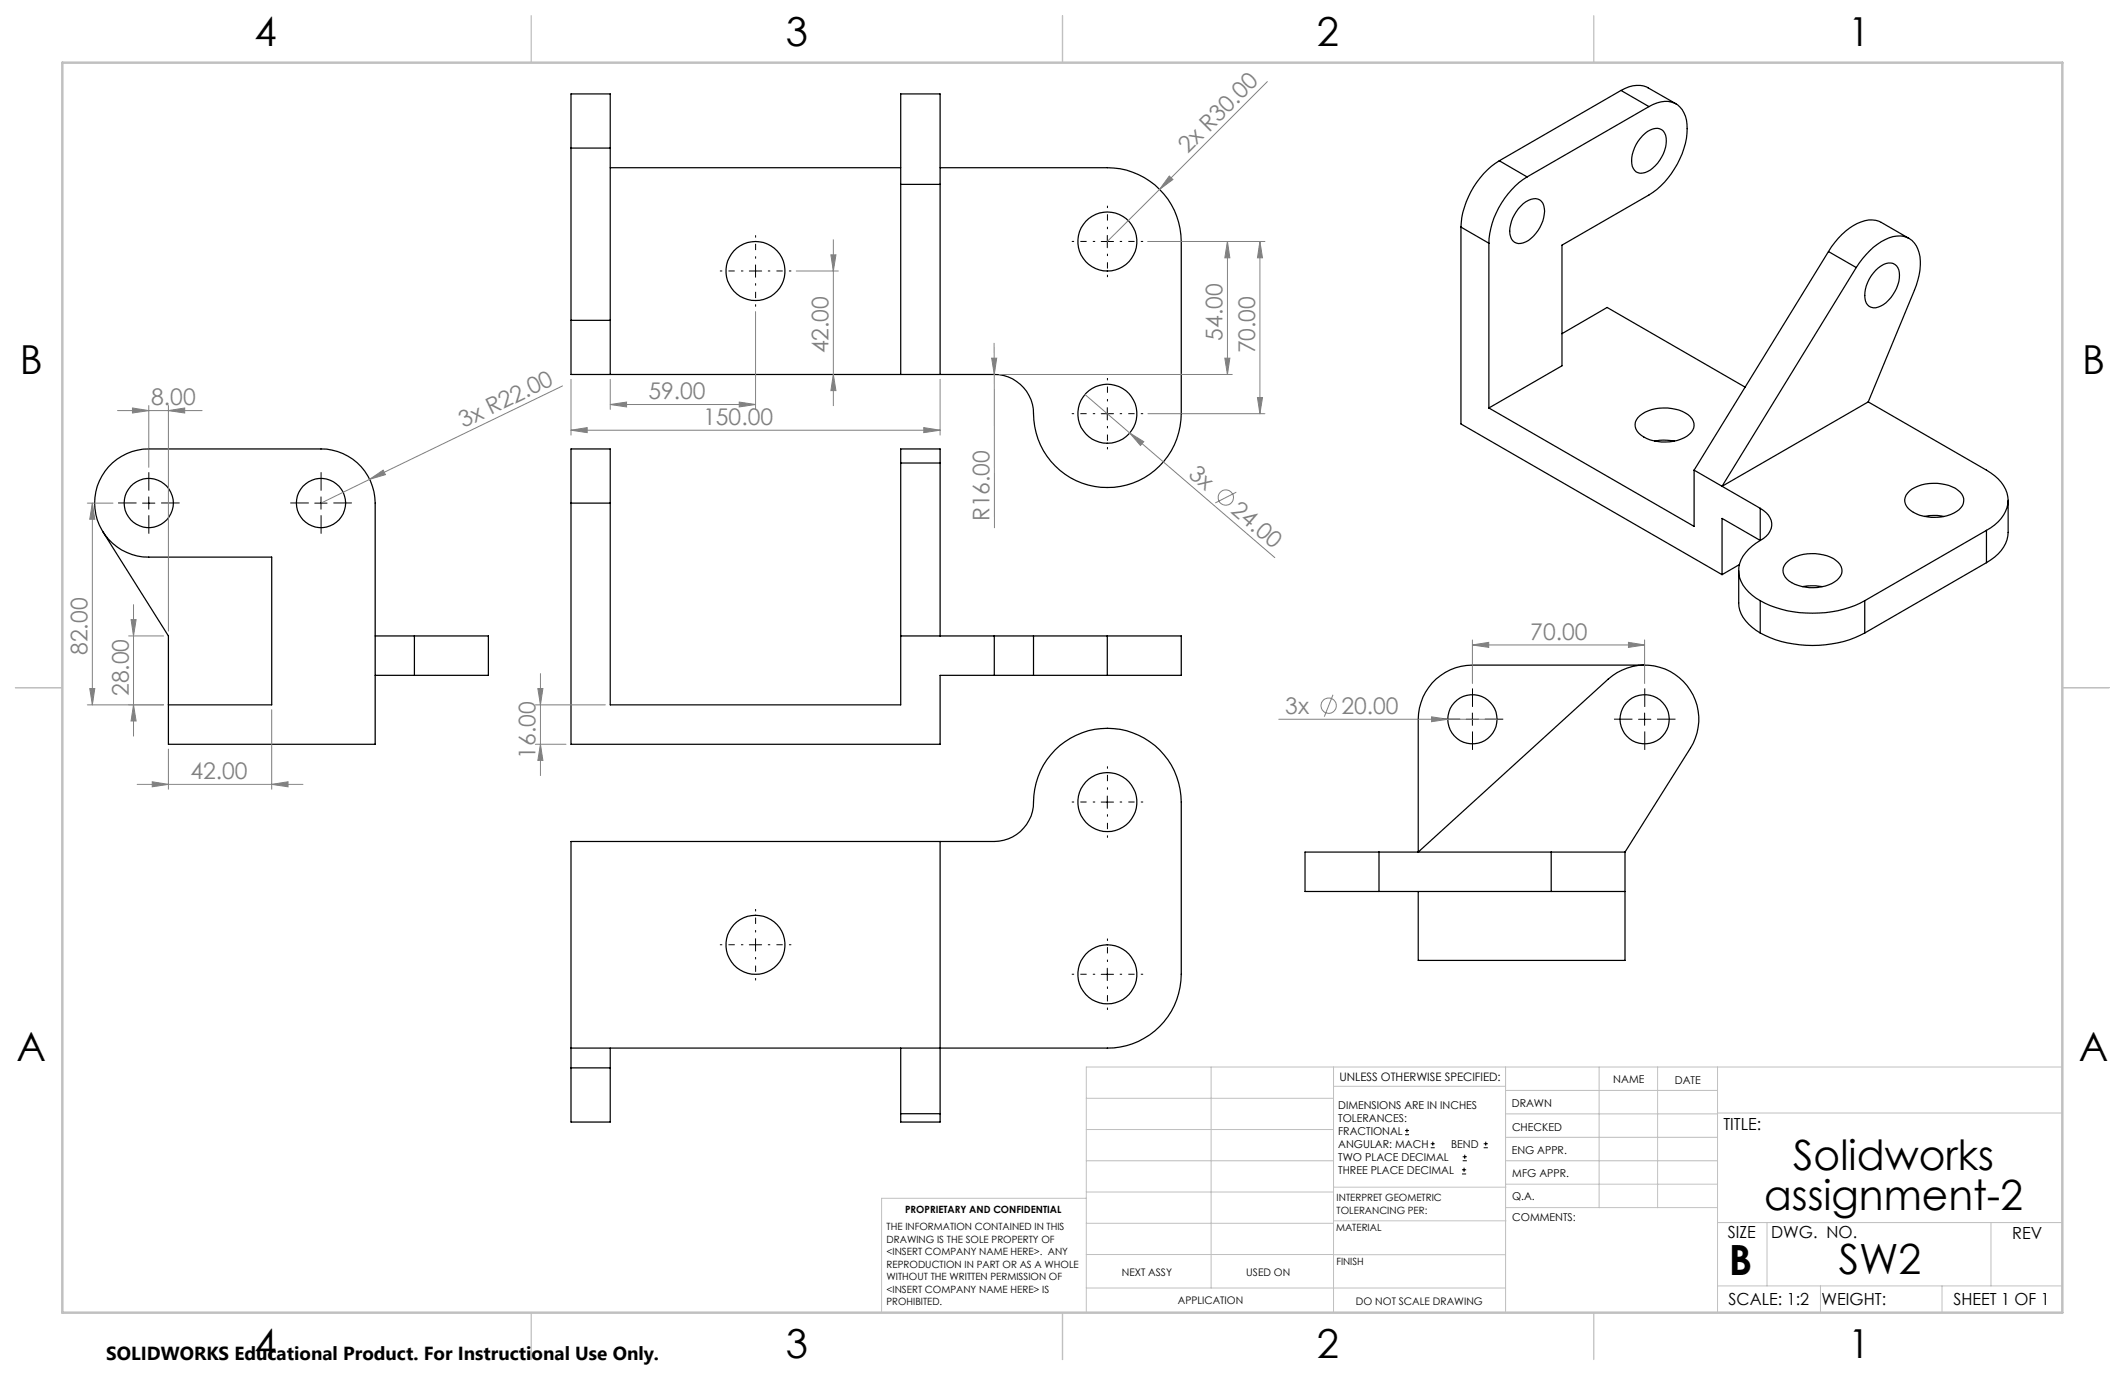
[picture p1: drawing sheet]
<svg xmlns="http://www.w3.org/2000/svg" width="432mm" height="279mm" viewBox="0 0 432 279" stroke-linecap="round" stroke-linejoin="round" font-family="sans-serif">
<g fill="none" stroke="#000" stroke-width=".25">
<path d="M329.4 18.4a5.6 5.6 0 0 1 5.5-.5l5.7 3.2M329.4 18.4l5.7 3.3M329.4 18.4l-24.7 14.3M116 30.1v-11h8v11M116 30.1v35M116 30.1h8M124 30.1v35M124 34.1h59M183 37.5v-18.4h8v18.4M183 37.5v38.6M183 37.5h8M191 34.1h34a15.1 15.1 0 0 1 15 15v35a15 15 0 0 1-15.5 15 15 15 0 0 1-14.5-16 8 8 0 0 0-8-7h-86v-11"/>
<path d="M191 37.5v38.6M304.7 32.7a17.2 17.2 0 0 0-7.8 13.4M304.7 32.7l5.6 3.2M310.3 35.9a17.2 17.2 0 0 0-7.8 13.5M333.8 27.6a3.3 3.3 0 0 1 3.8-1.2 3.6 3.6 0 0 1 .6 4.2 6.7 6.7 0 0 1-4.4 4.6 2.08 2.08 0 0 1-2.3-2.5 7.8 7.8 0 0 1 2.3-5.1zM335.1 21.7a5.1 5.1 0 0 1 6.2 0 6.4 6.4 0 0 1 1.5 5.4 17.5 17.5 0 0 1-7.7 12.5l-17.7 10.2v24.5l-14.9 8.6M335.1 21.7l-24.8 14.2M296.9 46.1v40l53 30.7M296.9 46.1l5.6 3.3M302.5 49.4v33.5M309 41.9a3.3 3.3 0 0 1 3.9-1.3 3.8 3.8 0 0 1 .6 4.3 6.7 6.7 0 0 1-4.5 4.6 2.08 2.08 0 0 1-2.2-2.5 7.6 7.6 0 0 1 2.2-5.1zM371.5 51.1l5.7 3.3"/>
<path d="M371.5 51.1l-27.3 44.4M377.2 54.4a13.5 13.5 0 0 1 7.4-6.3 4.2 4.2 0 0 1 5.4 3.3 12.2 12.2 0 0 1-1 7.6l-9.4 22.7M377.2 54.4l-27.3 44.4 29.7-17.1M381.1 54.9l.5-.4a2.67 2.67 0 0 1 3.8-.5 4.6 4.6 0 0 1 0 4.6 6.8 6.8 0 0 1-4.3 3.9 2.08 2.08 0 0 1-2.2-2.5 7.8 7.8 0 0 1 2.2-5.1zM387.9 48.5l-5.6-3.3a5.5 5.5 0 0 0-5.7 .6 15.1 15.1 0 0 0-5.1 5.3M116 65.1h8M124 65.1v11M317.4 67.8l9.2-5.3 28 16.2M183 94.1v-2.9h8v2.9M183 94.1v49.1h-59v-41M183 94.1h8M191 94.1v35.1"/>
<path d="M302.5 82.9l41.7 24.1v-11.5M333.2 84.5a8.7 8.7 0 0 1 10.3 .2 2.4 2.4 0 0 1-.7 4 8.8 8.8 0 0 1-9.8-.6 2.28 2.28 0 0 1 .2-3.6zM336.2 89.6l1.8-.2 2.3 .2M344.2 95.5l13.5 7.8M379.6 81.7l24 13.8a7.7 7.7 0 0 1 4.5 6.2 7.3 7.3 0 0 1-4.5 6.1M388 99.8a8.9 8.9 0 0 1 9.8-.2 2.45 2.45 0 0 1-.2 4.3 8.8 8.8 0 0 1-9.8-.5 2.28 2.28 0 0 1 .2-3.6zM20.9 108.1l13.3 21.1v22h42v-49a11 11 0 0 0-11-11h-35a11 11 0 0 0-11 11 11 11 0 0 0 11 11h25v30h-21M116 102.2v-11h8v11M116 102.2v49h75v-14h11M116 102.2h8M353.3 116v6.5a6.9 6.9 0 0 0 3.5 5.6l.9 .5M353.4 114.7l-3.5 2.1"/>
<path d="M357.7 109.8a8.2 8.2 0 0 0-4.4 5.4 6.3 6.3 0 0 0 2.7 5.7l1.7 1.2M357.7 103.3a3.5 3.5 0 0 1 2 4.7 4.5 4.5 0 0 1-2 1.8M357.7 103.3v6.5M357.7 109.8l-7.8-4.5v11.5M363.3 114.1a8.9 8.9 0 0 1 9.8-.2 2.42 2.42 0 0 1 1.2 2.2 2.42 2.42 0 0 1-1.5 2.1 8.7 8.7 0 0 1-9.7-.5 2.28 2.28 0 0 1 .2-3.6zM366.3 119.2l1.8-.2 2.2 .2M391.1 105l1.8-.3 2.1 .3M403.6 107.8l-24.7 14.3M403.6 107.8v6.5M403.6 114.3l-24.7 14.3M408.1 101.7v6.5a7.4 7.4 0 0 1-4.5 6.1M76.2 137.2h8"/>
<path d="M76.2 129.2h8M84.2 129.2h15v8h-15M84.2 129.2v8M183 129.2h19M202 129.2h8M202 137.2h8M202 129.2v8M210 129.2h15M210 137.2h15M210 129.2v8M225 129.2h15v8h-15M225 129.2v8"/>
<path d="M334.2 135.1h-35a11 11 0 0 0-11 11.1v26.9l38.6-35.1a11 11 0 0 1 14.4-.3 11 11 0 0 1 2.3 14.3l-13.3 21.1M357.7 122.1a23.5 23.5 0 0 0 21.2 0M357.7 128.6a23.5 23.5 0 0 0 21.2 0M357.7 122.1v6.5M378.9 122.1v6.5M191 171v55.3M280.2 173.1h-15v8.1h15M280.2 173.1v8.1M280.2 173.1h35M315.2 173.1h15M315.2 173.1v8.1M330.2 173.1v22.1h-42v-14"/>
<path d="M280.2 181.2h35M315.2 181.2h15M116 213h109a15 15 0 0 0 15-15v-35a15 15 0 0 0-15.5-15 15 15 0 0 0-14.5 15.9 8 8 0 0 1-8 7.1h-86v46M116 217v11h8v-11M116 217h8M124 213v4M183 213v13.3M183 226.3v1.7h8v-1.7M183 226.3h8"/>
<circle cx="153.5" cy="55.1" r="6"/>
<circle cx="225" cy="49.1" r="6"/>
<circle cx="225" cy="84.1" r="6"/>
<circle cx="30.2" cy="102.2" r="5"/>
<circle cx="65.2" cy="102.2" r="5"/>
<circle cx="299.2" cy="146.2" r="5"/>
<circle cx="334.2" cy="146.2" r="5"/>
<circle cx="225" cy="163" r="6"/>
<circle cx="153.5" cy="192" r="6"/>
<circle cx="225" cy="198" r="6"/>
</g>
<g fill="none" stroke="#808080" stroke-width=".2">
<path d="M257.5 16.6l-32.5 32.5M237.6 35.8l.7 .7-2.7 2zM161.8 55.1h8.6M168.8 51.8h1.1l-.6 3.3zM169.3 48.7v33.7M233.3 49.1h23.7M249.4 49.1l.5 3.3h-1zM249.4 49.1v27M256 49.1l.5 3.3h-1zM256 49.1v35M114.3 78.4l-39.2 19M116 77.1v11.3"/>
<path d="M124 77.1v6.1M153.5 63.3v19.9M169.3 76.1l.6 3.3h-1.1zM191 77.1v11.3M201.5 72.8h1l-.5 3.3zM202 69.7v6.4M202 76.1l.1 31.1M203 76.1h47.4M248.9 72.8h1l-.5 3.3zM23.9 83.4h17.2M26.9 82.9l3.3 .5-3.3 .5zM30.2 82.4v12.6"/>
<path d="M34.2 83.4l3.3-.5v1zM34.2 82.4v45.8M75.1 97.4l2.8-1.9 .4 .9zM75.1 97.4l-9.9 4.8M116 87.4l3.3-.5v1zM116 87.4h75M124 82.2l3.3-.5v1zM124 82.2h29.5M150.2 81.7l3.3 .5-3.3 .5zM187.7 86.9l3.3 .5-3.3 .5zM220.5 80.2l9.1 7.8M229.6 88l2.8 1.7-.7 .8z"/>
<path d="M229.6 88l29.4 25.3M233.3 84.1h23.7M255.5 80.8h1l-.5 3.3zM17.7 102.2h5.3M18.8 102.2l.5 3.3h-1.1zM18.8 102.2v41M251.2 100l-4.3 2.2M18.2 139.9h1.1l-.5 3.3zM26.1 129.2h7.1M26.6 125.9h1.1l-.6 3.3zM27.1 122.9v26.7M109.3 139.9h1l-.5 3.3z"/>
<path d="M109.8 136.9v20.7M299.2 131.1l3.3-.6v1.1zM299.2 130v8.9M299.2 131.1h35M330.9 130.5l3.3 .6-3.3 .5zM334.2 130v8.9M17.7 143.2h15.5M27.1 143.2l.6 3.3h-1.1zM27.9 159.4h33.7M30.9 158.9l3.3 .5-3.3 .5zM34.2 152.2v8.2M55.2 159.4l3.3-.5v1z"/>
<path d="M55.2 144.2v16.2M108.8 143.2h14.2M108.8 151.2h6.2M109.8 151.2l.5 3.3h-1zM259.9 146.2h44.3M270.9 141.2l-1.8 4.4M290.9 145.7l3.3 .5-3.3 .4z"/>
<circle cx="249.1" cy="101.1" r="1.56"/>
<circle cx="270" cy="143.4" r="1.55"/>
</g>
<g fill="none" stroke="#000" stroke-width=".2">
<path d="M152.3 55.1h2.5M153.5 53.8v2.5M223.8 49.1h2.5M225 47.8v2.5M223.8 84.1h2.5M225 82.8v2.5M29 102.2h2.5M30.2 101v2.5M64 102.2h2.5M65.2 101v2.5M298 146.2h2.5M299.2 144.9v2.5"/>
<path d="M333 146.2h2.5M334.2 144.9v2.5M223.8 163h2.5M225 161.7v2.6M152.3 192h2.5M153.5 190.7v2.6M223.8 198h2.5M225 196.7v2.5M285.5 230.6h.8M285.5 229.7h.8M285.9 229.3v.9M290.7 233.2h.8"/>
<path d="M290.7 232.4h.8M291.1 232v.8M297.1 238.5h.8M297.1 237.7h.8M297.2 235.9h.9M297.2 235.1h.9M297.5 237.3v.8M297.6 234.6v.9M301.5 233.2h.8M301.5 232.4h.8M301.9 232v.8"/>
</g>
<g fill="none" stroke="#000" stroke-width=".2" stroke-dasharray="15.2 1.3 1.3 1.3" stroke-linecap="butt">
<path d="M30.2 99.7v-3.7M65.2 99.7v-3.7M27.7 102.2h-3.7M30.2 104.7v3.8M32.7 102.2h3.8M62.7 102.2h-3.7M65.2 104.7v3.8M67.7 102.2h3.8M296.7 146.1h-3.7M299.2 143.6v-3.7M299.2 148.6v3.8M301.7 146.1h3.8"/>
<path d="M331.7 146.1h-3.7M334.2 143.6v-3.7M334.2 148.6v3.8M336.7 146.1h3.8"/>
</g>
<g fill="none" stroke="#000" stroke-width=".2" stroke-dasharray="15.2 1.3 1.3 1.3" stroke-dashoffset="14.8" stroke-linecap="butt">
<path d="M151 55.1h-4.7M153.5 52.6v-4.8M153.5 57.6v4.7M156 55.1h4.8M222.5 49.1h-4.7M225 46.6v-4.8M225 51.6v4.7M227.5 49.1h4.8M222.5 84.1h-4.7M225 81.6v-4.8M225 86.6v4.7M227.5 84.1h4.8"/>
<path d="M222.5 163h-4.7M225 160.5v-4.8M225 165.5v4.7M227.5 163h4.8M151 192h-4.7M153.5 189.5v-4.8M153.5 194.5v4.7M156 192h4.8M222.5 198h-4.7M225 195.5v-4.8M227.5 198h4.8M225 200.5v4.7"/>
</g>
<g fill="none" stroke="#c0c0c0" stroke-width=".2">
<path d="M246.1 216.8v44.9M271 216.8v49.9M305.9 216.8v49.9M324.9 216.8v28.6M336.8 216.8v28.6M349 216.8v49.9M419.1 216.8h-198.4v49.9M220.7 235.9h50.3M220.7 229.5h50.3M220.7 223.2h50.3M271 220.7h34.9M305.9 231.1h43.1"/>
<path d="M305.9 226.3h43.1M305.9 221.6h43.1M305.9 235.9h43.1M349 226.2h70.1M220.7 248.6h50.3M220.7 242.2h50.3M220.7 254.9h50.3M220.7 243.5h-41.6v23.2M271 255h34.9M271 248.1h35M271 241.2h35M305.9 240.6h43.1"/>
<path d="M306 245.4h43M349 248.4h70.1M359.1 248.4v12.9M404.6 248.4v12.9M220.7 261.7h85.2M349 261.3h70.1M369.9 261.3v5.4M394.6 261.3v5.4"/>
</g>
<path d="M108 3.2v9.5M215.9 3.2v9.5M323.8 3.2v9.5M3.1 139.7h9.6M419.1 139.7h9.5M108 266.7v9.6M215.9 266.7v9.6M323.8 266.7v9.6" fill="none" stroke="#c0c0c0" stroke-width=".25"/>
<path d="M12.7 12.7h406.4v254h-406.4z" fill="none" stroke="#c0c0c0" stroke-width=".5"/>
<g fill="#808080">
<path d="M290.9 145.7l3.3 .5-3.3 .4z"/>
<path d="M75.1 97.4l2.8-1.9 .4 .9z"/>
<path d="M237.6 35.8l.7 .7-2.7 2z"/>
<path d="M201.5 72.8h1l-.5 3.3z"/>
<path d="M229.6 88l2.8 1.7-.7 .8z"/>
<path d="M150.2 81.7l3.3 .5-3.3 .5zM124 82.2l3.3-.5v1z"/>
<path d="M299.2 131.1l3.3-.6v1.1zM330.9 130.5l3.3 .6-3.3 .5zM26.9 82.9l3.3 .5-3.3 .5zM34.2 83.4l3.3-.5v1zM30.9 158.9l3.3 .5-3.3 .5zM55.2 159.4l3.3-.5v1z"/>
<path d="M116 87.4l3.3-.5v1zM187.7 86.9l3.3 .5-3.3 .5z"/>
<path d="M109.3 139.9h1l-.5 3.3zM109.8 151.2l.5 3.3h-1zM256 49.1l.5 3.3h-1zM255.5 80.8h1l-.5 3.3zM18.8 102.2l.5 3.3h-1.1zM18.2 139.9h1.1l-.5 3.3z"/>
<path d="M168.8 51.8h1.1l-.6 3.3zM169.3 76.1l.6 3.3h-1.1zM249.4 49.1l.5 3.3h-1zM248.9 72.8h1l-.5 3.3z"/>
<path d="M27.1 143.2l.6 3.3h-1.1zM26.6 125.9h1.1l-.6 3.3z"/>
</g>
<g font-size="8.5">
<text x="364.4" y="237.7">Solidworks</text>
<text x="358.5" y="245.8">assignment-2</text>
<text x="351.3" y="259">B</text>
<text x="373.6" y="258.9">SW2</text>
</g>
<g font-size="8.1">
<text x="51.7" y="9.3">4</text>
<text x="159.7" y="9.3">3</text>
<text x="267.6" y="9.3">2</text>
<text x="375.6" y="9.3">1</text>
<text x="4" y="76">B</text>
<text x="423.1" y="76">B</text>
<text x="3.3" y="215.7">A</text>
<text x="422.4" y="215.7">A</text>
<text x="51.7" y="276">4</text>
<text x="159.7" y="276">3</text>
<text x="267.6" y="276">2</text>
<text x="375.6" y="276">1</text>
</g>
<g font-size="4.7" fill="#808080">
<text x="241.4" y="31.3" transform="rotate(-45 241.4 31.3)">2x R30.00</text>
<text x="168.4" y="71.8" transform="rotate(-90 168.4 71.8)">42.00</text>
<text x="248.4" y="69.2" transform="rotate(-90 248.4 69.2)">54.00</text>
<text x="255" y="71.8" transform="rotate(-90 255 71.8)">70.00</text>
<text x="30.7" y="82.4">8.00</text>
<text x="131.8" y="81.2">59.00</text>
<text x="94.2" y="87" transform="rotate(-26 94.2 87)">3x R22.00</text>
<text x="142.9" y="86.4">150.00</text>
<text x="241.3" y="96.6" transform="rotate(41 241.3 96.6)">3x</text>
<text x="201.1" y="105.9" transform="rotate(-90 201.1 105.9)">R16.00</text>
<text x="249.9" y="104.1" transform="rotate(41 249.9 104.1)">24.00</text>
<text x="311" y="130">70.00</text>
<text x="17.8" y="133.1" transform="rotate(-90 17.8 133.1)">82.00</text>
<text x="26.1" y="141.5" transform="rotate(-90 26.1 141.5)">28.00</text>
<text x="261.2" y="145.1">3x</text>
<text x="272.6" y="145.1">20.00</text>
<text x="108.8" y="154.2" transform="rotate(-90 108.8 154.2)">16.00</text>
<text x="38.7" y="158.3">42.00</text>
</g>
<text font-size="3.8" x="21.6" y="276.3">SOLIDWORKS Educational Product. For Instructional Use Only.</text>
<g font-size="3.4">
<text x="350.2" y="229.5">TITLE:</text>
<text x="351.1" y="251.6">SIZE</text>
<text x="359.9" y="251.6">DWG. NO.</text>
<text x="408.9" y="251.7">REV</text>
<text x="351.2" y="265.2">SCALE: 1:2</text>
<text x="370.1" y="265.3">WEIGHT:</text>
<text x="396.9" y="265.2">SHEET 1 OF 1</text>
</g>
<text font-size="2.4" x="272.2" y="219.7">UNLESS OTHERWISE SPECIFIED:</text>
<g font-size="2.2">
<text x="327.8" y="220.1">NAME</text>
<text x="340.3" y="220.2">DATE</text>
<text x="271.9" y="225.3">DIMENSIONS ARE IN INCHES</text>
<text x="271.9" y="227.9">TOLERANCES:</text>
<text x="307.2" y="224.9">DRAWN</text>
<text x="271.9" y="230.6">FRACTIONAL</text>
<text x="271.9" y="233.2">ANGULAR: MACH</text>
<text x="294.9" y="233.2">BEND</text>
<text x="307.3" y="229.8">CHECKED</text>
<text x="271.9" y="235.9">TWO PLACE DECIMAL</text>
<text x="271.9" y="238.5">THREE PLACE DECIMAL</text>
<text x="307.2" y="234.5">ENG APPR.</text>
<text x="307.3" y="239.2">MFG APPR.</text>
<text x="307.3" y="243.9">Q.A.</text>
<text x="307.3" y="248.1">COMMENTS:</text>
</g>
<g font-size="2.1">
<text x="227.9" y="259.2">NEXT ASSY</text>
<text x="253.3" y="259.2">USED ON</text>
<text x="239.3" y="265">APPLICATION</text>
<text x="275.5" y="265.1">DO NOT SCALE DRAWING</text>
</g>
<g font-size="2">
<text x="271.6" y="244.1">INTERPRET GEOMETRIC</text>
<text x="180.2" y="250">THE INFORMATION CONTAINED IN THIS</text>
<text x="183.9" y="246.4">PROPRIETARY AND CONFIDENTIAL</text>
<text x="271.5" y="250.2">MATERIAL</text>
<text x="271.6" y="246.6">TOLERANCING PER:</text>
<text x="180.2" y="252.5">DRAWING IS THE SOLE PROPERTY OF</text>
<text x="180.2" y="255.1">&lt;INSERT COMPANY NAME HERE&gt;. ANY</text>
<text x="180.2" y="257.6">REPRODUCTION IN PART OR AS A WHOLE</text>
<text x="271.5" y="257">FINISH</text>
<text x="180.2" y="260.1">WITHOUT THE WRITTEN PERMISSION OF</text>
<text x="180.2" y="262.6">&lt;INSERT COMPANY NAME HERE&gt; IS</text>
<text x="180.2" y="265.2">PROHIBITED.</text>
</g>
</svg>
